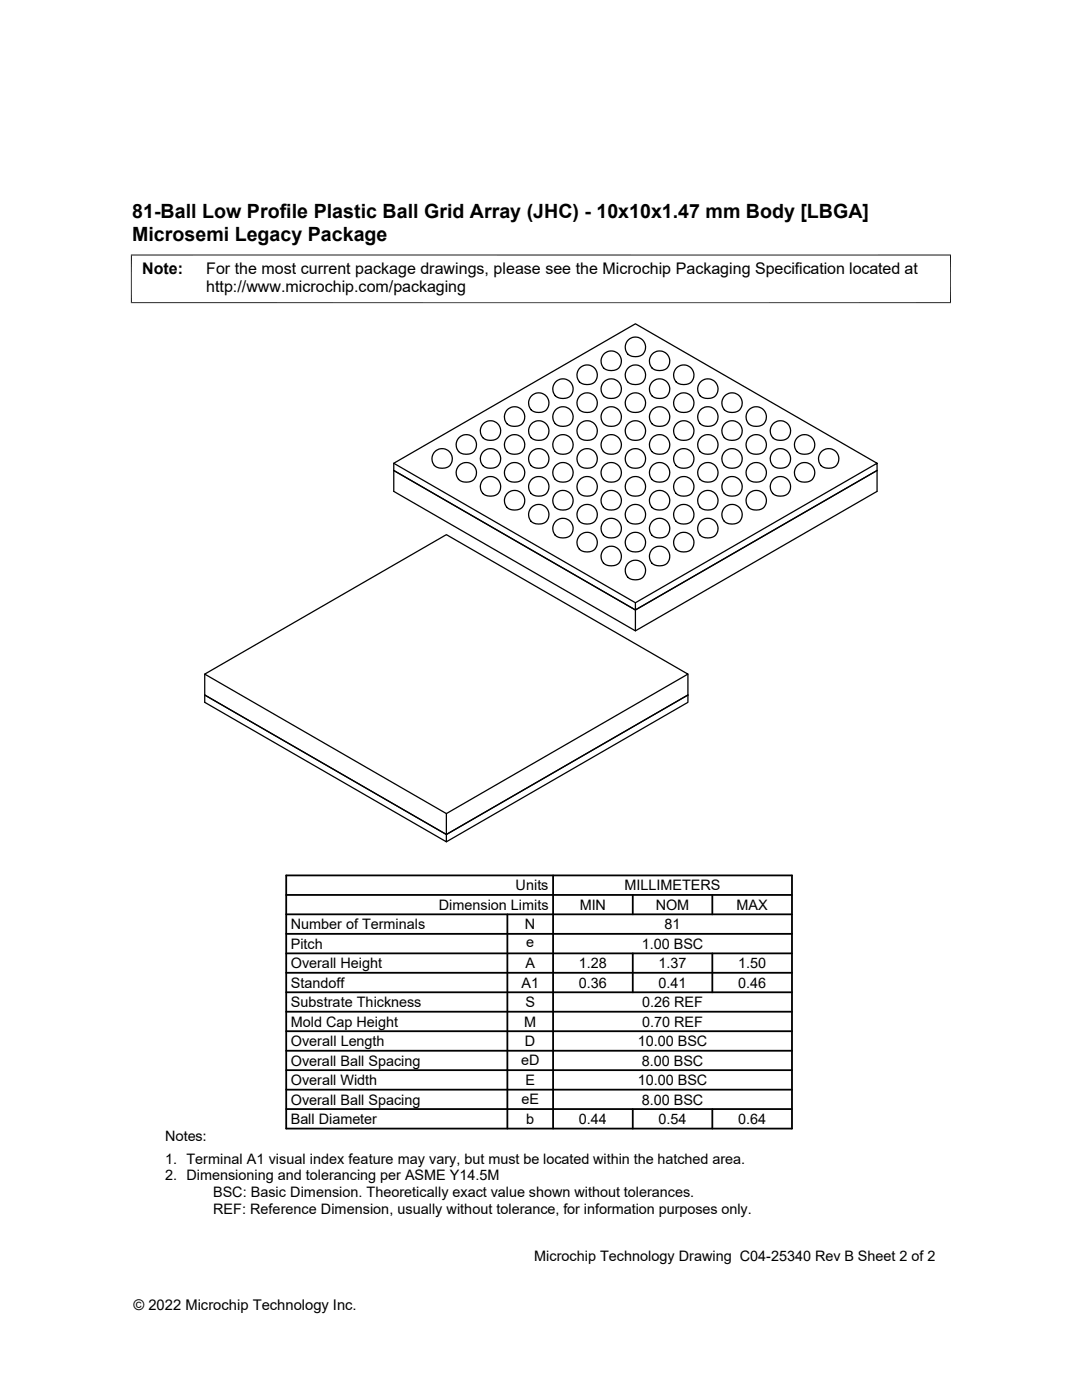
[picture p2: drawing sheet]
<svg xmlns="http://www.w3.org/2000/svg" width="216mm" height="279mm" viewBox="0 0 216 279" stroke-linecap="round" stroke-linejoin="round" font-family="sans-serif">
<g fill="none" stroke="#000" stroke-width=".25">
<path d="M106.1 79a2.02 2.02 0 0 1 2.7-.1 2.02 2.02 0 0 1 .4 2.7 2.02 2.02 0 0 1-2.7 .5 1.96 1.96 0 0 1-.4-3.1zM110.9 76.2a2.02 2.02 0 0 1 2.8-.1 2.02 2.02 0 0 1 .3 2.7 2.02 2.02 0 0 1-2.7 .5 1.96 1.96 0 0 1-.4-3.1zM115.8 73.4a2.02 2.02 0 0 1 2.7-.1 2.02 2.02 0 0 1 .3 2.7 2.02 2.02 0 0 1-2.7 .6 1.96 1.96 0 0 1-.3-3.2zM115.8 79a2.02 2.02 0 0 1 2.7-.1 2.02 2.02 0 0 1 .3 2.7 2.02 2.02 0 0 1-2.7 .5 1.96 1.96 0 0 1-.3-3.1zM120.6 70.6a2.02 2.02 0 0 1 2.7-.1 2.02 2.02 0 0 1 .3 2.7 2.02 2.02 0 0 1-2.7 .6 1.96 1.96 0 0 1-.3-3.2zM120.6 76.2a2.02 2.02 0 0 1 2.7-.1 2.02 2.02 0 0 1 .3 2.7 2.02 2.02 0 0 1-2.7 .5 1.96 1.96 0 0 1-.3-3.1zM125.4 67.8a2.02 2.02 0 0 1 2.7-.1 2.02 2.02 0 0 1 .3 2.7 2.02 2.02 0 0 1-2.6 .6 1.96 1.96 0 0 1-.4-3.2zM125.4 73.4a2.02 2.02 0 0 1 2.7-.1 2.02 2.02 0 0 1 .3 2.7 2.02 2.02 0 0 1-2.6 .6 1.96 1.96 0 0 1-.4-3.2zM125.4 79a2.02 2.02 0 0 1 2.7-.1 2.02 2.02 0 0 1 .3 2.7 2.02 2.02 0 0 1-2.6 .5 1.96 1.96 0 0 1-.4-3.1zM130.2 70.6a2.02 2.02 0 0 1 2.7-.1 2.02 2.02 0 0 1 .4 2.7 2.02 2.02 0 0 1-2.7 .6 1.96 1.96 0 0 1-.4-3.2zM130.2 76.2a2.02 2.02 0 0 1 2.7-.1 2.02 2.02 0 0 1 .4 2.7 2.02 2.02 0 0 1-2.7 .5 1.96 1.96 0 0 1-.4-3.1zM135 73.4a2.02 2.02 0 0 1 2.8-.1 2.02 2.02 0 0 1 .3 2.7 2.02 2.02 0 0 1-2.7 .6 1.96 1.96 0 0 1-.4-3.2z"/>
<path d="M135 79a2.02 2.02 0 0 1 2.8-.1 2.02 2.02 0 0 1 .3 2.7 2.02 2.02 0 0 1-2.7 .5 1.96 1.96 0 0 1-.4-3.1zM139.8 76.2a2.02 2.02 0 0 1 2.8-.1 2.02 2.02 0 0 1 .3 2.7 2.02 2.02 0 0 1-2.7 .5 1.96 1.96 0 0 1-.4-3.1zM144.7 79a2.02 2.02 0 0 1 2.7-.1 2.02 2.02 0 0 1 .3 2.7 2.02 2.02 0 0 1-2.6 .5 1.96 1.96 0 0 1-.4-3.1zM78.6 93.9l48.2 27.8 48.2-27.8v4.2l-48.2 27.8-48.2-27.8zM78.6 92.5l48.2 27.8M78.6 93.9l48.2 27.8v4.2M86.8 90.1a2.02 2.02 0 0 1 2.8-.1 2.02 2.02 0 0 1 .3 2.7 2.02 2.02 0 0 1-2.7 .6 1.96 1.96 0 0 1-.4-3.2zM91.7 87.3a2.02 2.02 0 0 1 2.7-.1 2.02 2.02 0 0 1 .3 2.7 2.02 2.02 0 0 1-2.7 .6 1.96 1.96 0 0 1-.3-3.2zM91.7 92.9a2.02 2.02 0 0 1 2.7-.1 2.02 2.02 0 0 1 .3 2.7 2.02 2.02 0 0 1-2.7 .5 1.96 1.96 0 0 1-.3-3.1zM96.5 84.5a2.02 2.02 0 0 1 2.7-.1 2.02 2.02 0 0 1 .3 2.7 2.02 2.02 0 0 1-2.6 .6 1.96 1.96 0 0 1-.4-3.2zM96.5 90.1a2.02 2.02 0 0 1 2.7-.1 2.02 2.02 0 0 1 .3 2.7 2.02 2.02 0 0 1-2.6 .6 1.96 1.96 0 0 1-.4-3.2zM96.5 95.7a2.02 2.02 0 0 1 2.7-.1 2.02 2.02 0 0 1 .3 2.7 2.02 2.02 0 0 1-2.6 .5 1.96 1.96 0 0 1-.4-3.1z"/>
<path d="M101.3 81.7a2.02 2.02 0 0 1 2.7-.1 2.02 2.02 0 0 1 .3 2.7 2.02 2.02 0 0 1-2.6 .6 1.96 1.96 0 0 1-.4-3.2zM101.3 87.3a2.02 2.02 0 0 1 2.7-.1 2.02 2.02 0 0 1 .3 2.7 2.02 2.02 0 0 1-2.6 .6 1.96 1.96 0 0 1-.4-3.2zM101.3 92.9a2.02 2.02 0 0 1 2.7-.1 2.02 2.02 0 0 1 .3 2.7 2.02 2.02 0 0 1-2.6 .5 1.96 1.96 0 0 1-.4-3.1zM101.3 98.4a2.02 2.02 0 0 1 2.7-.1 2.02 2.02 0 0 1 .3 2.7 2.02 2.02 0 0 1-2.6 .6 1.96 1.96 0 0 1-.4-3.2zM106.1 84.5a2.02 2.02 0 0 1 2.7-.1 2.02 2.02 0 0 1 .4 2.7 2.02 2.02 0 0 1-2.7 .6 1.96 1.96 0 0 1-.4-3.2zM106.1 90.1a2.02 2.02 0 0 1 2.7-.1 2.02 2.02 0 0 1 .4 2.7 2.02 2.02 0 0 1-2.7 .6 1.96 1.96 0 0 1-.4-3.2zM106.1 95.7a2.02 2.02 0 0 1 2.7-.1 2.02 2.02 0 0 1 .4 2.7 2.02 2.02 0 0 1-2.7 .5 1.96 1.96 0 0 1-.4-3.1zM110.9 81.7a2.02 2.02 0 0 1 2.8-.1 2.02 2.02 0 0 1 .3 2.7 2.02 2.02 0 0 1-2.7 .6 1.96 1.96 0 0 1-.4-3.2zM110.9 87.3a2.02 2.02 0 0 1 2.8-.1 2.02 2.02 0 0 1 .3 2.7 2.02 2.02 0 0 1-2.7 .6 1.96 1.96 0 0 1-.4-3.2zM110.9 92.9a2.02 2.02 0 0 1 2.8-.1 2.02 2.02 0 0 1 .3 2.7 2.02 2.02 0 0 1-2.7 .5 1.96 1.96 0 0 1-.4-3.1zM110.9 98.4a2.02 2.02 0 0 1 2.8-.1 2.02 2.02 0 0 1 .3 2.7 2.02 2.02 0 0 1-2.7 .6 1.96 1.96 0 0 1-.4-3.2zM115.8 84.5a2.02 2.02 0 0 1 2.7-.1 2.02 2.02 0 0 1 .3 2.7 2.02 2.02 0 0 1-2.7 .6 1.96 1.96 0 0 1-.3-3.2z"/>
<path d="M115.8 90.1a2.02 2.02 0 0 1 2.7-.1 2.02 2.02 0 0 1 .3 2.7 2.02 2.02 0 0 1-2.7 .6 1.96 1.96 0 0 1-.3-3.2zM115.8 95.7a2.02 2.02 0 0 1 2.7-.1 2.02 2.02 0 0 1 .3 2.7 2.02 2.02 0 0 1-2.7 .5 1.96 1.96 0 0 1-.3-3.1zM120.6 81.7a2.02 2.02 0 0 1 2.7-.1 2.02 2.02 0 0 1 .3 2.7 2.02 2.02 0 0 1-2.7 .6 1.96 1.96 0 0 1-.3-3.2zM120.6 87.3a2.02 2.02 0 0 1 2.7-.1 2.02 2.02 0 0 1 .3 2.7 2.02 2.02 0 0 1-2.7 .6 1.96 1.96 0 0 1-.3-3.2zM120.6 92.9a2.02 2.02 0 0 1 2.7-.1 2.02 2.02 0 0 1 .3 2.7 2.02 2.02 0 0 1-2.7 .5 1.96 1.96 0 0 1-.3-3.1zM120.6 98.4a2.02 2.02 0 0 1 2.7-.1 2.02 2.02 0 0 1 .3 2.7 2.02 2.02 0 0 1-2.7 .6 1.96 1.96 0 0 1-.3-3.2zM125.4 84.5a2.02 2.02 0 0 1 2.7-.1 2.02 2.02 0 0 1 .3 2.7 2.02 2.02 0 0 1-2.6 .6 1.96 1.96 0 0 1-.4-3.2zM125.4 90.1a2.02 2.02 0 0 1 2.7-.1 2.02 2.02 0 0 1 .3 2.7 2.02 2.02 0 0 1-2.6 .6 1.96 1.96 0 0 1-.4-3.2zM125.4 95.7a2.02 2.02 0 0 1 2.7-.1 2.02 2.02 0 0 1 .3 2.7 2.02 2.02 0 0 1-2.6 .5 1.96 1.96 0 0 1-.4-3.1zM130.2 81.7a2.02 2.02 0 0 1 2.7-.1 2.02 2.02 0 0 1 .4 2.7 2.02 2.02 0 0 1-2.7 .6 1.96 1.96 0 0 1-.4-3.2zM130.2 87.3a2.02 2.02 0 0 1 2.7-.1 2.02 2.02 0 0 1 .4 2.7 2.02 2.02 0 0 1-2.7 .6 1.96 1.96 0 0 1-.4-3.2zM130.2 92.9a2.02 2.02 0 0 1 2.7-.1 2.02 2.02 0 0 1 .4 2.7 2.02 2.02 0 0 1-2.7 .5 1.96 1.96 0 0 1-.4-3.1z"/>
<path d="M130.2 98.4a2.02 2.02 0 0 1 2.7-.1 2.02 2.02 0 0 1 .4 2.7 2.02 2.02 0 0 1-2.7 .6 1.96 1.96 0 0 1-.4-3.2zM135 84.5a2.02 2.02 0 0 1 2.8-.1 2.02 2.02 0 0 1 .3 2.7 2.02 2.02 0 0 1-2.7 .6 1.96 1.96 0 0 1-.4-3.2zM135 90.1a2.02 2.02 0 0 1 2.8-.1 2.02 2.02 0 0 1 .3 2.7 2.02 2.02 0 0 1-2.7 .6 1.96 1.96 0 0 1-.4-3.2zM135 95.7a2.02 2.02 0 0 1 2.8-.1 2.02 2.02 0 0 1 .3 2.7 2.02 2.02 0 0 1-2.7 .5 1.96 1.96 0 0 1-.4-3.1zM139.8 81.7a2.02 2.02 0 0 1 2.8-.1 2.02 2.02 0 0 1 .3 2.7 2.02 2.02 0 0 1-2.7 .6 1.96 1.96 0 0 1-.4-3.2zM139.8 87.3a2.02 2.02 0 0 1 2.8-.1 2.02 2.02 0 0 1 .3 2.7 2.02 2.02 0 0 1-2.7 .6 1.96 1.96 0 0 1-.4-3.2zM139.8 92.9a2.02 2.02 0 0 1 2.8-.1 2.02 2.02 0 0 1 .3 2.7 2.02 2.02 0 0 1-2.7 .5 1.96 1.96 0 0 1-.4-3.1zM139.8 98.4a2.02 2.02 0 0 1 2.8-.1 2.02 2.02 0 0 1 .3 2.7 2.02 2.02 0 0 1-2.7 .6 1.96 1.96 0 0 1-.4-3.2zM144.7 84.5a2.02 2.02 0 0 1 2.7-.1 2.02 2.02 0 0 1 .3 2.7 2.02 2.02 0 0 1-2.6 .6 1.96 1.96 0 0 1-.4-3.2zM144.7 90.1a2.02 2.02 0 0 1 2.7-.1 2.02 2.02 0 0 1 .3 2.7 2.02 2.02 0 0 1-2.6 .6 1.96 1.96 0 0 1-.4-3.2zM144.7 95.7a2.02 2.02 0 0 1 2.7-.1 2.02 2.02 0 0 1 .3 2.7 2.02 2.02 0 0 1-2.6 .5 1.96 1.96 0 0 1-.4-3.1zM149.5 81.7a2.02 2.02 0 0 1 2.7-.1 2.02 2.02 0 0 1 .4 2.7 2.02 2.02 0 0 1-2.7 .6 1.96 1.96 0 0 1-.4-3.2z"/>
<path d="M149.5 87.3a2.02 2.02 0 0 1 2.7-.1 2.02 2.02 0 0 1 .4 2.7 2.02 2.02 0 0 1-2.7 .6 1.96 1.96 0 0 1-.4-3.2zM149.5 92.9a2.02 2.02 0 0 1 2.7-.1 2.02 2.02 0 0 1 .4 2.7 2.02 2.02 0 0 1-2.7 .5 1.96 1.96 0 0 1-.4-3.1zM149.5 98.4a2.02 2.02 0 0 1 2.7-.1 2.02 2.02 0 0 1 .4 2.7 2.02 2.02 0 0 1-2.7 .6 1.96 1.96 0 0 1-.4-3.2zM154.3 84.5a2.02 2.02 0 0 1 2.8-.1 2.02 2.02 0 0 1 .3 2.7 2.02 2.02 0 0 1-2.7 .6 1.96 1.96 0 0 1-.4-3.2zM154.3 90.1a2.02 2.02 0 0 1 2.8-.1 2.02 2.02 0 0 1 .3 2.7 2.02 2.02 0 0 1-2.7 .6 1.96 1.96 0 0 1-.4-3.2zM154.3 95.7a2.02 2.02 0 0 1 2.8-.1 2.02 2.02 0 0 1 .3 2.7 2.02 2.02 0 0 1-2.7 .5 1.96 1.96 0 0 1-.4-3.1zM159.2 87.3a2.02 2.02 0 0 1 2.7-.1 2.02 2.02 0 0 1 .3 2.7 2.02 2.02 0 0 1-2.7 .6 1.96 1.96 0 0 1-.3-3.2zM159.2 92.9a2.02 2.02 0 0 1 2.7-.1 2.02 2.02 0 0 1 .3 2.7 2.02 2.02 0 0 1-2.7 .5 1.96 1.96 0 0 1-.3-3.1zM164 90.1a2.02 2.02 0 0 1 2.7-.1 2.02 2.02 0 0 1 .3 2.7 2.02 2.02 0 0 1-2.7 .6 1.96 1.96 0 0 1-.3-3.2zM175 92.5l-48.2 27.8v1.4l48.2-27.8v-1.4l-48.2-27.9-48.2 27.9v1.4M106.1 101.2a2.02 2.02 0 0 1 2.7-.1 2.02 2.02 0 0 1 .4 2.7 2.02 2.02 0 0 1-2.7 .6 1.96 1.96 0 0 1-.4-3.2zM110.9 104a2.02 2.02 0 0 1 2.8-.1 2.02 2.02 0 0 1 .3 2.7 2.02 2.02 0 0 1-2.7 .6 1.96 1.96 0 0 1-.4-3.2z"/>
<path d="M115.8 101.2a2.02 2.02 0 0 1 2.7-.1 2.02 2.02 0 0 1 .3 2.7 2.02 2.02 0 0 1-2.7 .6 1.96 1.96 0 0 1-.3-3.2zM115.8 106.8a2.02 2.02 0 0 1 2.7-.1 2.02 2.02 0 0 1 .3 2.7 2.02 2.02 0 0 1-2.7 .6 1.96 1.96 0 0 1-.3-3.2zM120.6 104a2.02 2.02 0 0 1 2.7-.1 2.02 2.02 0 0 1 .3 2.7 2.02 2.02 0 0 1-2.7 .6 1.96 1.96 0 0 1-.3-3.2zM120.6 109.6a2.02 2.02 0 0 1 2.7-.1 2.02 2.02 0 0 1 .3 2.7 2.02 2.02 0 0 1-2.7 .5 1.96 1.96 0 0 1-.3-3.1zM125.4 101.2a2.02 2.02 0 0 1 2.7-.1 2.02 2.02 0 0 1 .3 2.7 2.02 2.02 0 0 1-2.6 .6 1.96 1.96 0 0 1-.4-3.2zM125.4 106.8a2.02 2.02 0 0 1 2.7-.1 2.02 2.02 0 0 1 .3 2.7 2.02 2.02 0 0 1-2.6 .6 1.96 1.96 0 0 1-.4-3.2zM125.4 112.4a2.02 2.02 0 0 1 2.7-.1 2.02 2.02 0 0 1 .3 2.7 2.02 2.02 0 0 1-2.6 .5 1.96 1.96 0 0 1-.4-3.1zM130.2 104a2.02 2.02 0 0 1 2.7-.1 2.02 2.02 0 0 1 .4 2.7 2.02 2.02 0 0 1-2.7 .6 1.96 1.96 0 0 1-.4-3.2zM130.2 109.6a2.02 2.02 0 0 1 2.7-.1 2.02 2.02 0 0 1 .4 2.7 2.02 2.02 0 0 1-2.7 .5 1.96 1.96 0 0 1-.4-3.1zM135 101.2a2.02 2.02 0 0 1 2.8-.1 2.02 2.02 0 0 1 .3 2.7 2.02 2.02 0 0 1-2.7 .6 1.96 1.96 0 0 1-.4-3.2zM135 106.8a2.02 2.02 0 0 1 2.8-.1 2.02 2.02 0 0 1 .3 2.7 2.02 2.02 0 0 1-2.7 .6 1.96 1.96 0 0 1-.4-3.2zM139.8 104a2.02 2.02 0 0 1 2.8-.1 2.02 2.02 0 0 1 .3 2.7 2.02 2.02 0 0 1-2.7 .6 1.96 1.96 0 0 1-.4-3.2z"/>
<path d="M144.7 101.2a2.02 2.02 0 0 1 2.7-.1 2.02 2.02 0 0 1 .3 2.7 2.02 2.02 0 0 1-2.6 .6 1.96 1.96 0 0 1-.4-3.2zM40.9 134.5l48.2-27.8 48.2 27.8-48.2 27.9zM40.9 134.5v4.2l48.2 27.8 48.2-27.8M137.3 138.7v1.5l-48.2 27.8M137.3 138.7l-48.2 27.8v1.5l-48.2-27.8v-1.5l48.2 27.8v-4.1M137.3 134.5v4.2"/>
</g>
<path d="M26.1 50.9h163.7M26.2 50.8v9.7M189.7 50.8v9.7M26.1 60.4h163.7" fill="none" stroke="#000" stroke-width=".2"/>
<g fill="none" stroke="#000" stroke-width=".36">
<path d="M57.1 174.7h100.9v50.5h-100.9zM57.1 178.6h100.9M110.4 174.7v50.5M126.3 178.6v3.9M142.1 178.6v3.9M57.1 194.1h100.9M57.1 190.3h100.9M57.1 186.4h100.9M57.1 182.5h100.9M57.1 198h100.9M101.2 182.5v42.7M126.3 190.3v7.7"/>
<path d="M142.1 190.3v7.7M57.1 209.7h100.9M57.1 201.9h100.9M57.1 217.5h100.9M57.1 213.6h100.9M57.1 205.8h100.9M57.1 221.3h100.9M126.3 221.3v3.9M142.1 221.3v3.9"/>
</g>
<g font-size="3.9">
<text x="26.4" y="43.5">81-Ball Low Profile Plastic Ball Grid Array (JHC) - 10x10x1.47 mm Body [LBGA]</text>
<text x="26.4" y="48.1">Microsemi Legacy Package</text>
</g>
<g font-size="3.2">
<text x="28.4" y="54.7">Note:</text>
<text x="41.1" y="58.3">http://www.microchip.com/packaging</text>
<text x="41.1" y="54.7">For the most current package drawings, please see the Microchip Packaging Specification located at</text>
</g>
<g font-size="2.9">
<text x="102.9" y="177.7">Units</text>
<text x="124.6" y="177.7">MILLIMETERS</text>
<text x="58" y="185.5">Number of Terminals</text>
<text x="87.6" y="181.6">Dimension Limits</text>
<text x="104.8" y="185.5">N</text>
<text x="115.7" y="181.6">MIN</text>
<text x="130.8" y="181.6">NOM</text>
<text x="132.6" y="185.5">81</text>
<text x="147" y="181.6">MAX</text>
<text x="58" y="189.3">Pitch</text>
<text x="105" y="189.1">e</text>
<text x="128" y="189.3">1.00 BSC</text>
<text x="58" y="193.2">Overall Height</text>
<text x="58" y="197.1">Standoff</text>
<text x="104.1" y="197.1">A1</text>
<text x="104.8" y="193.2">A</text>
<text x="115.5" y="193.2">1.28</text>
<text x="115.5" y="197.1">0.36</text>
<text x="131.4" y="193.2">1.37</text>
<text x="131.4" y="197.1">0.41</text>
<text x="147.3" y="193.2">1.50</text>
<text x="147.3" y="197.1">0.46</text>
<text x="58" y="201">Substrate Thickness</text>
<text x="104.8" y="201">S</text>
<text x="128.1" y="201">0.26 REF</text>
<text x="58" y="208.8">Overall Length</text>
<text x="58" y="204.9">Mold Cap Height</text>
<text x="104.6" y="204.9">M</text>
<text x="104.8" y="208.8">D</text>
<text x="127.3" y="208.8">10.00 BSC</text>
<text x="128.1" y="204.9">0.70 REF</text>
<text x="58" y="212.7">Overall Ball Spacing</text>
<text x="104" y="212.6">eD</text>
<text x="128" y="212.7">8.00 BSC</text>
<text x="58" y="216.6">Overall Width</text>
<text x="58" y="220.4">Overall Ball Spacing</text>
<text x="104" y="220.4">eE</text>
<text x="104.8" y="216.6">E</text>
<text x="127.3" y="216.6">10.00 BSC</text>
<text x="128" y="220.4">8.00 BSC</text>
<text x="32.9" y="227.7">Notes:</text>
<text x="58" y="224.3">Ball Diameter</text>
<text x="105" y="224.3">b</text>
<text x="115.5" y="224.3">0.44</text>
<text x="131.4" y="224.3">0.54</text>
<text x="147.3" y="224.3">0.64</text>
<text x="32.9" y="232.3">1. Terminal A1 visual index feature may vary, but must be located within the hatched area.</text>
<text x="32.9" y="235.6">2. Dimensioning and tolerancing per ASME Y14.5M</text>
<text x="42.5" y="238.9">BSC: Basic Dimension. Theoretically exact value shown without tolerances.</text>
<text x="42.5" y="242.2">REF: Reference Dimension, usually without tolerance, for information purposes only.</text>
<text x="106.6" y="251.7">Microchip Technology Drawing C04-25340 Rev B Sheet 2 of 2</text>
<text x="26.6" y="261.3">© 2022 Microchip Technology Inc.</text>
</g>
</svg>
